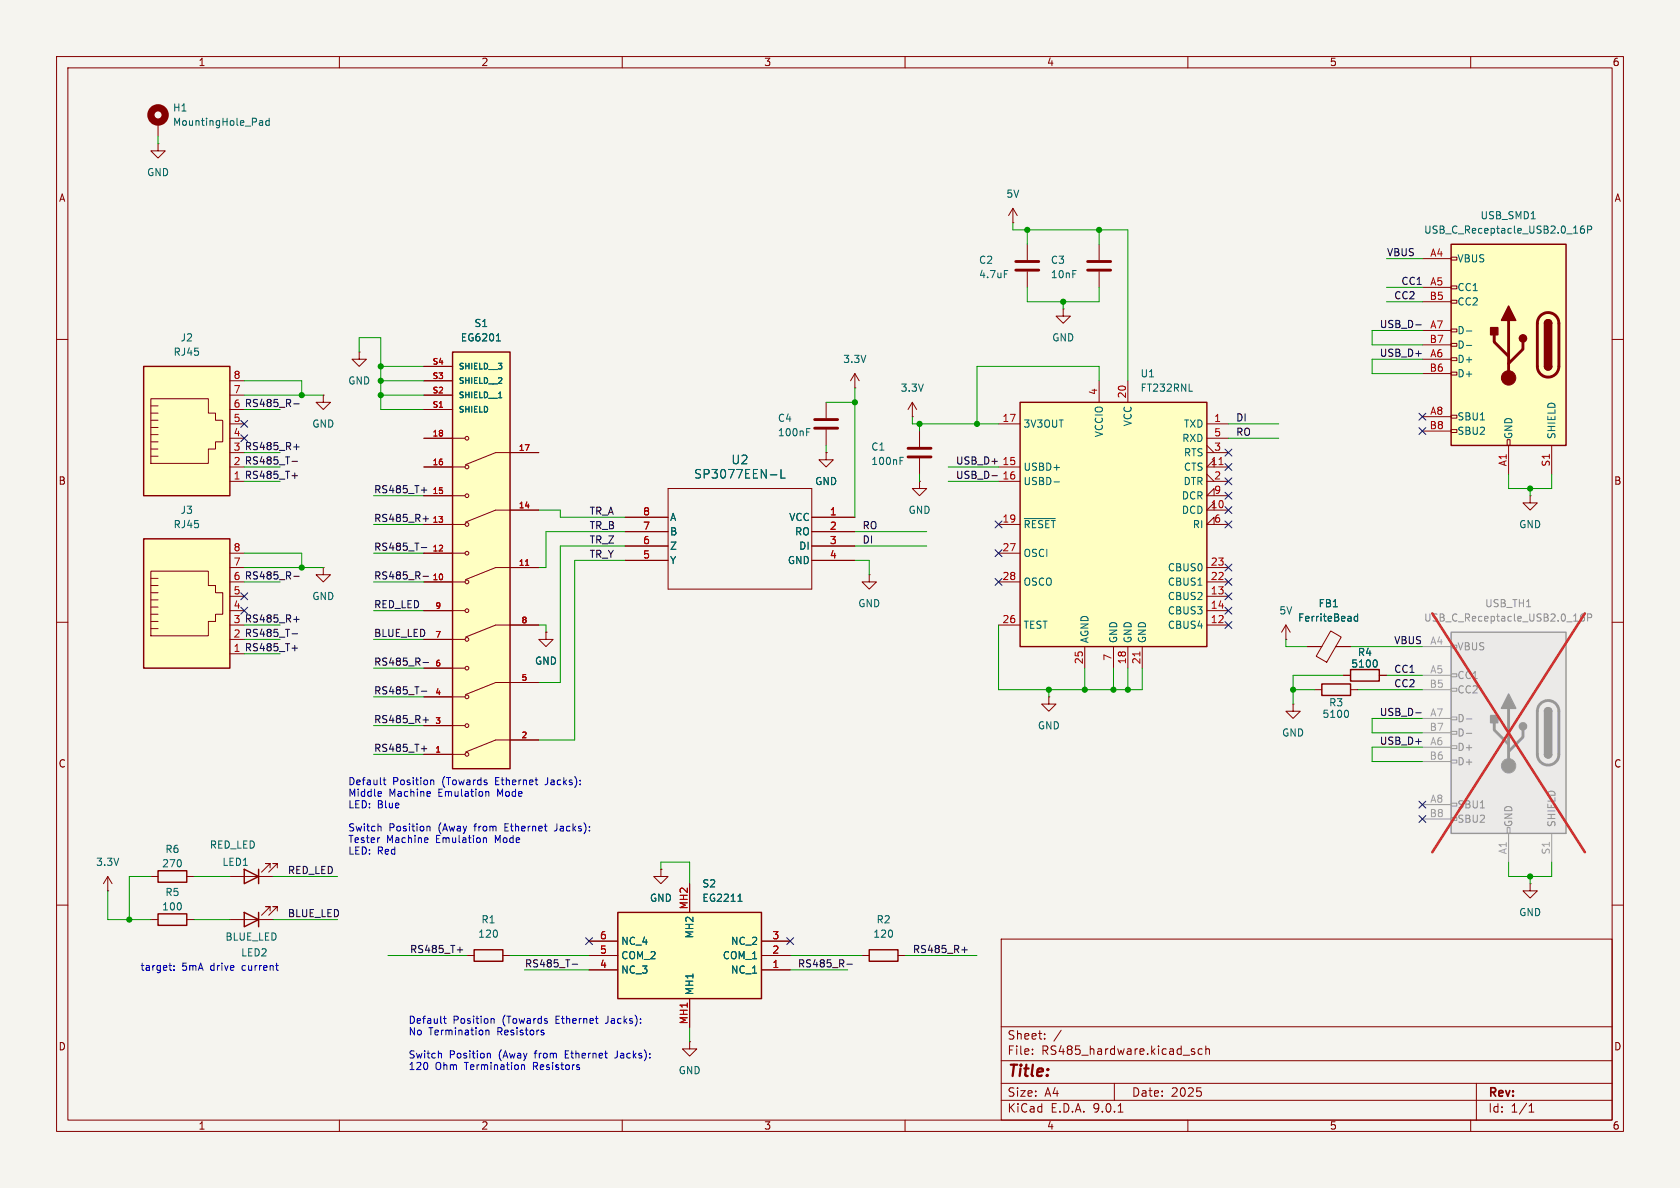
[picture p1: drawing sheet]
<svg xmlns="http://www.w3.org/2000/svg" width="297mm" height="210mm" viewBox="0 0 297 210" stroke-linecap="round" stroke-linejoin="round" font-family="sans-serif">
<path d="M0 0h297v210h-297z" fill="#f5f4ef" stroke="#f5f4ef" stroke-width=".18"/>
<g fill="none" stroke="#840000" stroke-width=".18">
<path d="M10 10h277v190h-277zM12 12h273v186h-273zM60 10v2M110 10v2M160 10v2M210 10v2M260 10v2M10 60h2M285 60h2M10 110h2M96.5 111.8v1.2h1.3l-1.3 1.3-1.3-1.3h1.3M96.5 111.8h.1"/>
<path d="M153.7 101.6v1.3h1.2l-1.2 1.2-1.3-1.2h1.3M153.7 101.6h.1M285 110h2M19 157.5h.1M19 154.9l-.7 1.3M19 154.9l.8 1.3M19 154.9v2.6M26.7 154.9h1.2M33 154.9h1.3M40.6 154.9h7.7M47.8 153.4v-.7h-.8h.8l-1.6 1.5M49 153.4v-.7h-.7h.7l-1.5 1.5"/>
<path d="M116.8 153.7v1.2h1.3l-1.3 1.3-1.2-1.3h1.2M116.8 153.7h.1M10 160h2M26.7 162.6h1.2M33 162.6h1.3M40.6 162.6h7.7M47.8 161v-.7h-.8h.8l-1.6 1.5M49 161v-.7h-.7h.7l-1.5 1.5M82.5 168.9h1.3M88.9 168.9h1.3M177 166h108v32h-108zM285 160h2"/>
<path d="M60 198v2M110 198v2M160 198v2M177 194.5h108M177 191.5h108M177 187.5h108M177 181.5h108M182.5 186.3v.1M182.5 185.5v.1M184.7 183.6v.1M184.7 182.8v.1M187.6 182.1l-1.3 2"/>
<path d="M197 191.5v3M197.7 196.6h.8M210 198v2M210.7 185.8l.5 .2v.1v.2l-.5 .1M210.7 185.5h.5M211.6 192.3h.7M212.2 192.9l.2 .3-.2 .5M212.5 185.5l-.4-.1-.3 .3v.4l.2 .2h.5M213.2 185.5l.2-.1 .3 .1 .1 .9M213.2 184.9v1.5M260 198v2M261 191.5v6.5"/>
<path d="M270.3 196.6h.9M270.3 195.5l.4-.4v1.5"/>
</g>
<path d="M27.9 153.9h5.1v2.1h-5.1zM43.2 153.7l2.5 1.2-2.5 1.3zM45.7 153.7v2.5M27.9 161.5h5.1v2.1h-5.1zM43.2 161.3l2.5 1.3-2.5 1.2zM45.7 161.3v2.5M83.8 167.9h5.1v2h-5.1z" fill="none" stroke="#840000" stroke-width=".25"/>
<path d="M80 62.2h10.2v73.7h-10.2z" fill="#ffffc2"/>
<path d="M80 62.2h10.2v73.7h-10.2z" fill="none" stroke="#840000" stroke-width=".25"/>
<g fill="none" stroke="#840000" stroke-width=".18">
<path d="M27.9 25.4v1.3h1.3l-1.3 1.2-1.2-1.2h1.2M27.9 25.4h.1M27.9 21.6v2.5M63.5 62.2v1.3h1.3l-1.3 1.3-1.3-1.3h1.3M63.5 62.2h.1M74.9 77.5h7.3M74.9 72.4h5.1M74.9 69.9h5.1M74.9 67.3h5.1M74.9 64.8h5.1M74.9 97.8h7.3M74.9 92.7h7.3"/>
<path d="M74.9 87.6h7.3M74.9 82.6h7.3M95.2 90.2h-7.6l-5.3 2.1M95.2 80h-7.6l-5.3 2.1M57.1 100.3v1.3h1.3l-1.3 1.3-1.2-1.3h1.2M57.1 100.3h.1M74.9 118.1h7.3M74.9 113h7.3M74.9 108h7.3M74.9 102.9h7.3M95.2 110.5h-7.6l-5.3 2.1M95.2 100.3h-7.6l-5.3 2.2"/>
<path d="M74.9 133.4h7.3M74.9 128.3h7.3M74.9 123.2h7.3M95.2 130.8h-7.6l-5.3 2.1M95.2 120.7h-7.6l-5.3 2.1"/>
<circle cx="82.5" cy="77.5" r=".33"/>
<circle cx="82.5" cy="82.6" r=".33"/>
<circle cx="82.5" cy="97.8" r=".33"/>
<circle cx="82.5" cy="92.7" r=".33"/>
<circle cx="82.5" cy="87.6" r=".33"/>
<circle cx="82.5" cy="118.1" r=".33"/>
<circle cx="82.5" cy="108" r=".33"/>
<circle cx="82.5" cy="102.9" r=".33"/>
<circle cx="82.5" cy="113" r=".33"/>
<circle cx="82.5" cy="128.3" r=".33"/>
<circle cx="82.5" cy="123.2" r=".33"/>
<circle cx="82.5" cy="133.4" r=".33"/>
</g>
<path d="M92.9 99.9h.6" fill="none" stroke="#a90000" stroke-width=".18"/>
<path d="M46 21.3h.3l.1 .2v.7M46.4 22.1l-.4 .1M46.4 21.6l-.4 .1M47.6 21.4l-.4-.1-.2 .3 .1 .5h.5M47.6 20.9v1.3M87.8 60.3h.7M88.1 70.3h.6" fill="none" stroke="#006464" stroke-width=".18"/>
<circle cx="27.9" cy="20.3" r="1.27" fill="none" stroke="#840000" stroke-width="1.3"/>
<path d="M25.4 64.8h15.2v22.8h-15.2z" fill="#ffffc2"/>
<g fill="none" stroke="#840000" stroke-width=".18">
<path d="M26.7 75.6h1.2M26.7 76.8h1.2M26.7 78.1h1.2M26.7 79.4h1.2M26.7 70.5h10.1v2.5h1.3v1.3h1.3v3.8h-1.3v1.3h-1.3v2.5h-10.1zM26.7 74.3h1.2M26.7 71.8h1.2M26.7 73h1.2M40.6 67.3h2.6M40.6 69.9h2.6M40.6 72.4h2.6M40.6 74.9h2.6"/>
<path d="M40.6 77.5h2.6M57.1 69.9v1.2h1.3l-1.3 1.3-1.2-1.3h1.2M57.1 69.9h.1M151.1 68.6h.1M151.1 66l-.7 1.3M151.1 66l.8 1.3M151.1 66v2.6M161.3 73.7h.1M161.3 71.1l-.8 1.3M161.3 71.1l.8 1.3M161.3 71.1v2.6M26.7 80.6h1.2"/>
<path d="M40.6 80h2.6M40.6 85.1h2.6M237.5 119.4h1.3M243.8 119.4h1.3"/>
</g>
<path d="M25.4 64.8h15.2v22.8h-15.2zM238.8 118.4h5v2h-5z" fill="none" stroke="#840000" stroke-width=".25"/>
<path d="M243.2 116.7a.79 .79 0 0 1 0 1.2" fill="none" stroke="#006464" stroke-width=".18"/>
<path d="M180.3 71.1h33.1v43.2h-33.1z" fill="#ffffc2"/>
<path d="M180.3 71.1h33.1v43.2h-33.1z" fill="none" stroke="#840000" stroke-width=".25"/>
<g fill="none" stroke="#840000" stroke-width=".18">
<path d="M188 54.6v1.3h1.2l-1.2 1.3-1.3-1.3h1.3M188 54.6h.1M176.5 74.9h3.8M194.3 67.3v3.8M199.4 67.3v3.8M213.4 74.9h3.8M213.4 77.5h3.8M213.4 78.7l1.2 1.3M176.5 82.6h3.8M176.5 85.1h3.8M176.5 92.7h3.8M176.5 97.8h3.8"/>
<path d="M213.4 85.1h3.8M213.4 80h3.8M213.4 83.8l1.2 1.3M214.6 82.6v-1.3l-1.2 1.3h3.8M214.6 87.6v-1.2l-1.2 1.2h3.8M214.6 90.2v-1.3l-1.2 1.3h3.8M214.6 92.7v-1.3l-1.2 1.3h3.8M176.5 102.9h3.8M176.5 110.5h3.8M191.8 114.3v3.8M196.8 114.3v3.8M199.4 114.3v3.8"/>
<path d="M201.9 114.3v3.8M213.4 102.9h3.8M213.4 110.5h3.8M213.4 100.3h3.8M213.4 105.4h3.8M213.4 108h3.8"/>
</g>
<path d="M210.2 69.2h.6M181.1 91.7h5.5M186.3 85.2h1" fill="none" stroke="#006464" stroke-width=".18"/>
<path d="M215.5 82.1h.7M201.5 115.2v.8" fill="none" stroke="#a90000" stroke-width=".18"/>
<path d="M256.5 111.8h20.4v35.5h-20.4z" fill="#ebeae8"/>
<g fill="none" stroke="#9c9b98" stroke-width=".18">
<path d="M251.5 114.3h5M251.5 119.4h5M256.5 114h1.1v.6h-1.1zM256.5 119.1h1.1v.5h-1.1zM251.5 121.9h5M251.5 127h5M251.5 129.5h5M251.5 132.1h5M251.5 134.6h5M256.5 121.7h1.1v.5h-1.1zM256.5 126.7h1.1v.6h-1.1zM256.5 129.3h1.1v.5h-1.1z"/>
<path d="M256.5 131.8h1.1v.5h-1.1zM256.5 134.4h1.1v.5h-1.1zM251.5 142.2h5M251.5 144.8h5M256.5 142h1.1v.5h-1.1zM256.5 144.5h1.1v.5h-1.1zM266.4 146.3h.6v1h-.6zM266.7 147.3v5.1M274.3 147.3v5.1"/>
</g>
<path d="M256.5 111.8h20.4v35.5h-20.4zM273 125.7a.64 .64 0 0 1 .7-.6 .64 .64 0 0 1 .6 .6M273 133.4a.64 .64 0 0 0 .7 .6 .64 .64 0 0 0 .6-.6" fill="none" stroke="#9c9b98" stroke-width=".25"/>
<path d="M264.2 127.8v1.2l2.5 2.6M266.7 125.2v10.2M269.2 129v1.3l-2.5 2.5M272.3 124.4a1.91 1.91 0 0 1 2.1-.4 1.91 1.91 0 0 1 1.2 1.7v7.7a1.91 1.91 0 0 1-1.9 1.8 1.91 1.91 0 0 1-1.9-1.8v-7.8l.2-.7z" fill="none" stroke="#9c9b98" stroke-width=".51"/>
<g fill="#9c9b98" stroke="#9c9b98" stroke-width=".25">
<path d="M273 125.7h1.3v7.7h-1.3z"/>
<path d="M273.2 125.3a.64 .64 0 0 1 .7-.2 .64 .64 0 0 1 .4 .6h-1.3z"/>
<path d="M273 133.4h1.3a.64 .64 0 0 1-.6 .6 .64 .64 0 0 1-.7-.6z"/>
<path d="M266.7 122.7l1.3 2.5h-2.6z"/>
<path d="M263.5 126.5h1.3v1.3h-1.3z"/>
<circle cx="269.2" cy="128.4" r=".63"/>
</g>
<circle cx="266.7" cy="135.4" r="1.27" fill="#9c9b98" stroke="#9c9b98" stroke-width=".18"/>
<path d="M280 108.5l-.4 .1a.86 .86 0 0 0 0 1.2l.5-.1v-.4l-.2-.3h-.3l-.2 .3M280.7 109.2l.6-.1 .1-.1-.1-.3-.6-.2v1.3M259.2 127.1h1M259.2 129.6h1" fill="none" stroke="#939391" stroke-width=".18"/>
<path d="M253.2 108.4l27 42.2M280.2 108.4l-27 42.2" fill="none" stroke="#e12e31" stroke-width=".46"/>
<path d="M160.5 79.2h4.1M160.5 80.8h4.1" fill="none" stroke="#840000" stroke-width=".51"/>
<path d="M179.1 39.4h.1M179.1 36.8l-.8 1.3M179.1 36.8l.7 1.3M179.1 36.8v2.6M162.6 76.2v2.8M162.6 85.1v1.3h1.2l-1.2 1.2-1.3-1.2h1.3M162.6 85.1h.1M162.6 81v2.8" fill="none" stroke="#840000" stroke-width=".18"/>
<path d="M159.1 81.4h.4M159.1 80.8h.6" fill="none" stroke="#006464" stroke-width=".18"/>
<path d="M25.4 95.3h15.2v22.8h-15.2z" fill="#ffffc2"/>
<g fill="none" stroke="#840000" stroke-width=".18">
<path d="M181.6 43.2v2.8M181.6 48v2.8M194.3 43.2v2.8M194.3 48v2.8M40.6 97.8h2.6M26.7 106h1.2M26.7 107.3h1.2M26.7 108.6h1.2M26.7 109.9h1.2M26.7 111.1h1.2M26.7 101h10.1v2.5h1.3v1.3h1.3v3.8h-1.3v1.3h-1.3v2.5h-10.1zM26.7 104.8h1.2"/>
<path d="M26.7 102.2h1.2M26.7 103.5h1.2M40.6 100.3h2.6M40.6 102.9h2.6M40.6 105.4h2.6M40.6 108h2.6M40.6 110.5h2.6M40.6 115.6h2.6M228.6 124.5v1.2h1.3l-1.3 1.3-1.3-1.3h1.3M228.6 124.5h.1M232.4 121.9h1.3M238.8 121.9h1.2"/>
</g>
<path d="M25.4 95.3h15.2v22.8h-15.2zM233.7 120.9h5.1v2h-5.1z" fill="none" stroke="#840000" stroke-width=".25"/>
<path d="M179.6 46.2h4M179.6 47.8h4M192.3 46.2h4M192.3 47.8h4" fill="none" stroke="#840000" stroke-width=".51"/>
<path d="M177.6 47.8h.6M238.1 125.5a.79 .79 0 0 1 0 1.3" fill="none" stroke="#006464" stroke-width=".18"/>
<path d="M256.5 43.2h20.4v35.5h-20.4z" fill="#ffffc2"/>
<g fill="none" stroke="#840000" stroke-width=".18">
<path d="M251.5 45.7h5M251.5 50.8h5M251.5 53.3h5M251.5 58.4h5M256.5 45.5h1.1v.5h-1.1zM256.5 50.5h1.1v.6h-1.1zM256.5 53.1h1.1v.5h-1.1zM256.5 58.2h1.1v.5h-1.1zM251.5 61h5M251.5 63.5h5M251.5 66h5M251.5 73.7h5"/>
<path d="M251.5 76.2h5M256.5 60.7h1.1v.5h-1.1zM256.5 63.2h1.1v.6h-1.1zM256.5 65.8h1.1v.5h-1.1zM256.5 73.4h1.1v.5h-1.1zM256.5 75.9h1.1v.6h-1.1zM266.4 77.7h.6v1h-.6zM266.7 78.7v5.1M274.3 78.7v5.1M270.5 156.2v1.3h1.3l-1.3 1.3-1.3-1.3h1.3M270.5 156.2h.1M121.9 184.2v1.2h1.3l-1.3 1.3-1.3-1.3h1.3"/>
<path d="M121.9 184.2h.1"/>
</g>
<path d="M256.5 43.2h20.4v35.5h-20.4zM273 57.2a.64 .64 0 0 1 .7-.7 .64 .64 0 0 1 .6 .7M273 64.8a.64 .64 0 0 0 .7 .6 .64 .64 0 0 0 .6-.6" fill="none" stroke="#840000" stroke-width=".25"/>
<path d="M264.2 59.2v1.3l2.5 2.5M266.7 56.6v10.2M272.3 55.8a1.91 1.91 0 0 1 2.1-.4 1.91 1.91 0 0 1 1.2 1.8v7.6a1.91 1.91 0 0 1-1.9 1.9 1.91 1.91 0 0 1-1.9-1.9v-7.8l.2-.6zM269.2 60.5v1.2l-2.5 2.6" fill="none" stroke="#840000" stroke-width=".51"/>
<g fill="#840000" stroke="#840000" stroke-width=".25">
<path d="M273 57.2h1.3v7.6h-1.3z"/>
<path d="M273.2 56.7a.64 .64 0 0 1 .7-.1 .64 .64 0 0 1 .4 .6h-1.3z"/>
<path d="M273 64.8h1.3a.64 .64 0 0 1-.6 .6 .64 .64 0 0 1-.7-.6z"/>
<path d="M266.7 54.1l1.3 2.5h-2.6z"/>
<path d="M263.5 57.9h1.3v1.3h-1.3z"/>
<circle cx="269.2" cy="59.8" r=".63"/>
</g>
<circle cx="266.7" cy="66.8" r="1.27" fill="#840000" stroke="#840000" stroke-width=".18"/>
<path d="M280 39.9l-.4 .1a.86 .86 0 0 0 0 1.2l.5-.1v-.4l-.2-.3-.4 .1-.1 .2M259.2 58.5h1M280.7 40.6h.6l.1-.2-.1-.3-.6-.2v1.3M259.2 61.1h1" fill="none" stroke="#006464" stroke-width=".18"/>
<path d="M109.2 161.3h25.4v15.2h-25.4z" fill="#ffffc2"/>
<path d="M109.2 161.3h25.4v15.2h-25.4zM153.7 167.9h5v2h-5z" fill="none" stroke="#840000" stroke-width=".25"/>
<g fill="none" stroke="#840000" stroke-width=".18">
<path d="M74.9 77.5h5.1M74.9 72.4h5.1M74.9 69.9h5.1M74.9 67.3h5.1M74.9 64.8h5.1M146 71.1v2.8M146 75.9v2.8M74.9 97.8h5.1M74.9 92.7h5.1M74.9 87.6h5.1M74.9 82.6h5.1M90.2 90.2h5"/>
<path d="M90.2 80h5M110.5 91.4h7.6M110.5 94h7.6M110.5 96.5h7.6M110.5 99.1h7.6M118.1 86.4h25.4v17.7h-25.4zM143.5 91.4h7.6M143.5 94h7.6M143.5 96.5h7.6M143.5 99.1h7.6M146 80v1.3h1.3l-1.3 1.3-1.2-1.3h1.2M146 80h.1"/>
<path d="M270.5 87.6v1.3h1.3l-1.3 1.3-1.3-1.3h1.3M270.5 87.6h.1M74.9 118.1h5.1M74.9 113h5.1M74.9 108h5.1M74.9 102.9h5.1M90.2 110.5h5M90.2 100.3h5M96.5 111.8h.1M227.3 113h.1M227.3 110.5l-.7 1.3M227.3 110.5l.8 1.3"/>
<path d="M227.3 110.5v2.5M231.1 114.3h2.6M235.3 111.5l1.8 1.1-2.6 4.5-1.8-1.1zM236.2 114.3h2.6M237.5 119.4h1.3M243.8 119.4h1.3M74.9 133.4h5.1M74.9 128.3h5.1M74.9 123.2h5.1M90.2 130.8h5M90.2 120.7h5M185.4 123.2v1.3h1.3l-1.3 1.2-1.3-1.2h1.3"/>
<path d="M185.4 123.2h.1M116.8 153.7h.1M121.9 156.2v5.1M104.1 171.5h5.1M104.1 168.9h5.1M104.1 166.4h5.1M121.9 176.5v5.1M134.6 171.5h5.1M134.6 168.9h5.1M134.6 166.4h5.1M152.4 168.9h1.3M158.7 168.9h1.3"/>
</g>
<path d="M87.8 60.3h.7M88.1 70.3h.6M142.6 76.4h.4M142.6 75.8h.6M136.2 83.9h1.1M138.1 83v1.5h.7M240 108.5v1.3M240 109h-.4l-.2 .2 .1 .5h.5M243.2 116.7a.79 .79 0 0 1 0 1.2M130.5 159.3h.7" fill="none" stroke="#006464" stroke-width=".18"/>
<path d="M144 74.2h4.1M144 75.7h4.1" fill="none" stroke="#840000" stroke-width=".51"/>
<g fill="none" stroke="#0f0f0f" stroke-width=".18">
<path d="M250.3 57.4h1M51.9 71.4h1M51.9 79h1M51.6 84.1h1M51.6 81.6h1M74.5 96.8h1M74.5 86.6h1M74.8 91.7h1M175.4 84.1h.9M51.6 114.6h1M51.6 112h1M51.9 101.9h1"/>
<path d="M51.9 109.5h1M74.8 101.9h1M74.8 117.1h1M74.5 132.4h1M74.5 122.2h1M74.8 127.3h1M250.3 126h1M80.8 167.9h1M101.2 170.5h.9M149.7 170.5h1M170 167.9h1"/>
</g>
<g fill="none" stroke="#009600" stroke-width=".18">
<path d="M27.9 24.1v1.3M179.1 39.4v1.2h20.3v26.7M181.6 50.8v2.5h12.7v-2.5M181.6 40.6v2.6M188 53.3v1.3M194.3 40.6v2.6M245.1 50.8h6.4M245.1 45.7h6.4M245.1 53.3h6.4M251.5 58.4h-8.9v2.6h8.9M43.2 69.9h13.9M43.2 67.3h10.1v2.6"/>
<path d="M43.2 72.4h6.3M63.5 62.2v-2.5h3.8v12.7h7.6M67.3 69.9h7.6M67.3 67.3h7.6M67.3 64.8h7.6M146 71.1h5.1M146 78.7v1.3M151.1 68.6v22.8M161.3 73.7v1.2h15.2M162.6 74.9v1.3M194.3 67.3v-2.5h-21.6v10.1M217.2 74.9h8.9"/>
<path d="M217.2 77.5h8.9M251.5 63.5h-8.9v2.5h8.9M43.2 85.1h6.3M43.2 82.6h6.3M43.2 97.8h10.1v2.5M43.2 80h6.3M66 87.6h8.9M66 97.8h8.9M66 92.7h8.9M95.2 90.2h3.9v1.2h11.4M110.5 96.5h-11.4v24.2h-3.9M110.5 94h-14v6.3h-1.3"/>
<path d="M110.5 99.1h-8.9v31.7h-6.4M151.1 96.5h12.7M151.1 99.1h2.6v2.5M151.1 94h12.7M162.6 83.8v1.3M167.6 85.1h8.9M167.6 82.6h8.9M266.7 83.8v2.6h7.6v-2.6M270.5 86.4v1.2M43.2 110.5h6.3M43.2 113h6.3M43.2 102.9h6.3"/>
<path d="M43.2 100.3h13.9M43.2 115.6h6.3M66 113h8.9M66 102.9h8.9M66 118.1h8.9M66 108h8.9M95.2 110.5h1.3v1.3M176.5 110.5v11.4h25.4v-3.8M191.8 118.1v3.8M196.8 118.1v3.8M199.4 118.1v3.8M227.3 113v1.3h3.8"/>
<path d="M237.5 119.4h-8.9v5.1M238.8 114.3h12.7M245.1 119.4h6.4M66 133.4h8.9M66 123.2h8.9M66 128.3h8.9M185.4 121.9v1.3M228.6 121.9h3.8M240 121.9h11.5M251.5 127h-8.9v2.5h8.9M251.5 132.1h-8.9v2.5h8.9M19 157.5v5.1h7.7"/>
<path d="M26.7 154.9h-3.8v7.7M34.3 154.9h6.3M48.3 154.9h11.4M116.8 153.7v-1.3h5.1v3.8M266.7 152.4v2.5h7.6v-2.5M270.5 154.9v1.3M34.3 162.6h6.3M48.3 162.6h11.4M68.6 168.9h13.9M90.2 168.9h13.9M92.7 171.5h11.4M139.7 168.9h12.7"/>
<path d="M139.7 171.5h10.2M160 168.9h12.7M121.9 181.6v2.6"/>
</g>
<g fill="none" stroke="#000084" stroke-width=".18">
<path d="M42.6 74.3l1.2 1.2M42.6 76.9l1.2 1.2M43.8 74.3l-1.2 1.2M43.8 76.9l-1.2 1.2M216.6 79.4l1.2 1.2M217.8 79.4l-1.2 1.2M250.9 73.1l1.2 1.2M250.9 75.6l1.2 1.2M252.1 73.1l-1.2 1.2M252.1 75.6l-1.2 1.2M175.9 97.2l1.2 1.2M175.9 92.1l1.2 1.2"/>
<path d="M177.1 97.2l-1.2 1.2M177.1 92.1l-1.2 1.2M216.6 87l1.2 1.2M216.6 89.6l1.2 1.2M216.6 99.7l1.2 1.2M216.6 92.1l1.2 1.2M216.6 84.5l1.2 1.2M216.6 81.9l1.2 1.3M217.8 87l-1.2 1.2M217.8 89.6l-1.2 1.2M217.8 99.7l-1.2 1.2M217.8 92.1l-1.2 1.2"/>
<path d="M217.8 84.5l-1.2 1.2M217.8 81.9l-1.2 1.3M42.6 104.8l1.2 1.2M42.6 107.3l1.2 1.3M43.8 104.8l-1.2 1.2M43.8 107.3l-1.2 1.3M175.9 102.3l1.2 1.2M177.1 102.3l-1.2 1.2M216.6 107.3l1.2 1.3M216.6 109.9l1.2 1.2M216.6 102.3l1.2 1.2M216.6 104.8l1.2 1.2"/>
<path d="M217.8 107.3l-1.2 1.3M217.8 109.9l-1.2 1.2M217.8 102.3l-1.2 1.2M217.8 104.8l-1.2 1.2M250.9 144.2l1.2 1.2M250.9 141.6l1.2 1.2M252.1 144.2l-1.2 1.2M252.1 141.6l-1.2 1.2M103.5 165.8l1.2 1.2M104.7 165.8l-1.2 1.2M139.1 165.8l1.2 1.2M140.3 165.8l-1.2 1.2"/>
</g>
<g fill="none" stroke="#0000c2" stroke-width=".18">
<path d="M67 139.9l.4 .1v.2l-.6 .1M67.7 137.9h.5M67.9 137.5v1l.3 .2M75.9 139.9l.2 .3-.6 .1M76.2 137.9h.4l.1 .8M86.1 139.9l.3 .2v.7M67 148.1h.1M67 146.1l.4 .1v.7M67.4 140.7l-.4 .1M75.5 148.1l.2 .3-.6 .1M75.5 146.1h.5v.8M75.6 148.9h-.1"/>
<path d="M76 140.7l-.1 .1M85.5 148.2h.4l.1 .7M98.3 146.8l-.3 .1M29.9 170.7h.4M30.1 171.5h.2M30.8 171.4v.1M30.8 170.7v.2M48.7 170.7h.5M49.1 171.5h.1M78.6 179.6v1.1l.3 .2M77.7 186.2l.3 .2v.6M78.4 180.1h.5"/>
<path d="M85.9 182.1v.8M85.9 182.2l.2-.1 .3 .1v.7M86.2 186.2h.4l.1 .8M86.9 180.1h.4l.1 .8M92.2 188.2v.9M92.3 188.3l-.1 .1M92.7 188.3v.8M95.8 182.5l.3 .1 .1 .2-.2 .1h-.2M102.4 188.7v.3M108.9 187h-.3"/>
</g>
<path d="M92.9 99.9h.6" fill="none" stroke="#a90000" stroke-width=".18"/>
<g fill="#009600" stroke="#009600" stroke-width=".18">
<circle cx="22.9" cy="162.6" r=".46"/>
<circle cx="53.3" cy="100.3" r=".46"/>
<circle cx="228.6" cy="121.9" r=".46"/>
<circle cx="270.5" cy="154.9" r=".46"/>
<circle cx="270.5" cy="86.4" r=".46"/>
<circle cx="185.4" cy="121.9" r=".46"/>
<circle cx="199.4" cy="121.9" r=".46"/>
<circle cx="191.8" cy="121.9" r=".46"/>
<circle cx="196.8" cy="121.9" r=".46"/>
<circle cx="162.6" cy="74.9" r=".46"/>
<circle cx="172.7" cy="74.9" r=".46"/>
<circle cx="151.1" cy="71.1" r=".46"/>
<circle cx="188" cy="53.3" r=".46"/>
<circle cx="181.6" cy="40.6" r=".46"/>
<circle cx="194.3" cy="40.6" r=".46"/>
<circle cx="53.3" cy="69.9" r=".46"/>
<circle cx="67.3" cy="69.9" r=".46"/>
<circle cx="67.3" cy="64.8" r=".46"/>
<circle cx="67.3" cy="67.3" r=".46"/>
</g>
<text font-size="2.8" fill="#840000" x="178" y="190.9">Title:</text>
<g font-size="2.1" fill="#006464">
<text x="129.2" y="82.3">U2</text>
<text x="122.6" y="84.8">SP3077EEN-L</text>
</g>
<g font-size="2.1" fill="#840000">
<text x="178" y="184">Sheet:</text>
<text x="178" y="186.7">File:</text>
<text x="184.1" y="186.7">RS485_hardware.kicad_sch</text>
<text x="178" y="196.9">KiCad</text>
<text x="178" y="194.1">Size:</text>
<text x="184.7" y="194.1">A4</text>
<text x="185.7" y="196.9">E.D.A.</text>
<text x="193.3" y="196.9">9.0.1</text>
<text x="200" y="194.1">Date:</text>
<text x="207" y="194.1">2025</text>
<text x="263" y="194.3">Rev:</text>
<text x="263" y="196.9">Id:</text>
<text x="267.1" y="196.9">1/1</text>
</g>
<g font-size="1.8" fill="#840000">
<text x="35" y="11.9">1</text>
<text x="85" y="11.9">2</text>
<text x="135" y="11.9">3</text>
<text x="185" y="11.9">4</text>
<text x="235" y="11.9">5</text>
<text x="285" y="11.9">6</text>
<text x="10.3" y="35.9">A</text>
<text x="285.3" y="35.9">A</text>
<text x="10.3" y="85.9">B</text>
<text x="285.3" y="85.9">B</text>
<text x="10.3" y="135.9">C</text>
<text x="285.3" y="135.9">C</text>
<text x="10.3" y="185.9">D</text>
<text x="285.3" y="185.9">D</text>
<text x="35" y="199.9">1</text>
<text x="85" y="199.9">2</text>
<text x="135" y="199.9">3</text>
<text x="185" y="199.9">4</text>
<text x="235" y="199.9">5</text>
<text x="285" y="199.9">6</text>
</g>
<g font-size="1.8" fill="#006464">
<text x="30.5" y="19.9">H1</text>
<text x="30.5" y="22.5">MountingHole_Pad</text>
<text x="25.9" y="31.3">GND</text>
<text x="177.8" y="35.2">5V</text>
<text x="251.7" y="41.5">USB_C_Receptacle_USB2.0_16P</text>
<text x="261.6" y="39">USB_SMD1</text>
<text x="173" y="46.8">C2</text>
<text x="185.7" y="46.8">C3</text>
<text x="257.6" y="46.6">VBUS</text>
<text x="173" y="49.4">4.7uF</text>
<text x="185.7" y="49.4">10nF</text>
<text x="257.6" y="51.7">CC1</text>
<text x="83.8" y="58">S1</text>
<text x="257.6" y="54.2">CC2</text>
<text x="257.6" y="59.3">D-</text>
<text x="30.6" y="63.1">RJ45</text>
<text x="31.8" y="60.6">J2</text>
<text x="81.4" y="60.6">EG6201</text>
<text x="149" y="64.4">3.3V</text>
<text x="185.9" y="60.6">GND</text>
<text x="257.6" y="61.8">D-</text>
<text x="257.6" y="64.4">D+</text>
<text x="61.5" y="68.2">GND</text>
<text x="159.1" y="69.4">3.3V</text>
<text x="201.5" y="69.4">FT232RNL</text>
<text x="201.5" y="66.9">U1</text>
<text x="257.6" y="66.9">D+</text>
<text x="55.1" y="75.8">GND</text>
<text x="137.4" y="74.8">C4</text>
<text x="137.4" y="77.3">100nF</text>
<text x="180.8" y="75.8">3V3OUT</text>
<text x="195.2" y="77.4" transform="rotate(-90 195.2 77.4)">VCCIO</text>
<text x="200.3" y="75.5" transform="rotate(-90 200.3 75.5)">VCC</text>
<text x="209.2" y="75.8">TXD</text>
<text x="257.6" y="74.5">SBU1</text>
<text x="257.6" y="77.1">SBU2</text>
<text x="267.6" y="77.7" transform="rotate(-90 267.6 77.7)">GND</text>
<text x="275.2" y="77.7" transform="rotate(-90 275.2 77.7)">SHIELD</text>
<text x="153.9" y="79.9">C1</text>
<text x="153.9" y="82.4">100nF</text>
<text x="180.8" y="83.4">USBD+</text>
<text x="208.9" y="78.3">RXD</text>
<text x="209.2" y="80.9">RTS</text>
<text x="209.2" y="83.4">CTS</text>
<text x="144" y="86">GND</text>
<text x="180.8" y="86">USBD-</text>
<text x="208.8" y="88.5">DCR</text>
<text x="209.1" y="86">DTR</text>
<text x="30.6" y="93.6">RJ45</text>
<text x="31.8" y="91">J3</text>
<text x="118.4" y="92.3">A</text>
<text x="118.4" y="94.8">B</text>
<text x="139.4" y="92.3">VCC</text>
<text x="140.5" y="94.8">RO</text>
<text x="160.5" y="91">GND</text>
<text x="180.8" y="93.6">~{RESET}</text>
<text x="208.8" y="91">DCD</text>
<text x="210.8" y="93.6">RI</text>
<text x="268.5" y="93.6">GND</text>
<text x="118.4" y="97.4">Z</text>
<text x="118.4" y="99.9">Y</text>
<text x="139.2" y="99.9">GND</text>
<text x="141.2" y="97.4">DI</text>
<text x="180.8" y="98.7">OSCI</text>
<text x="206.4" y="101.2">CBUS0</text>
<text x="55.1" y="106.3">GND</text>
<text x="151.6" y="107.5">GND</text>
<text x="180.8" y="103.7">OSCO</text>
<text x="206.4" y="103.7">CBUS1</text>
<text x="206.4" y="106.3">CBUS2</text>
<text x="233" y="107.5">FB1</text>
<text x="180.8" y="111.4">TEST</text>
<text x="192.6" y="113.8" transform="rotate(-90 192.6 113.8)">AGND</text>
<text x="197.7" y="113.8" transform="rotate(-90 197.7 113.8)">GND</text>
<text x="200.3" y="113.8" transform="rotate(-90 200.3 113.8)">GND</text>
<text x="202.8" y="113.8" transform="rotate(-90 202.8 113.8)">GND</text>
<text x="206.4" y="108.8">CBUS3</text>
<text x="206.4" y="111.4">CBUS4</text>
<text x="226.1" y="108.8">5V</text>
<text x="229.4" y="110.1">FerriteBead</text>
<text x="94.5" y="117.7">GND</text>
<text x="238.8" y="118.2">5100</text>
<text x="240" y="116.2">R4</text>
<text x="234.9" y="125.1">R3</text>
<text x="183.4" y="129.1">GND</text>
<text x="226.6" y="130.4">GND</text>
<text x="233.7" y="127.1">5100</text>
<text x="16.9" y="153.3">3.3V</text>
<text x="28.6" y="153.5">270</text>
<text x="29.1" y="151">R6</text>
<text x="37" y="150.2">RED_LED</text>
<text x="39.2" y="153.3">LED1</text>
<text x="28.6" y="161.1">100</text>
<text x="29.1" y="158.6">R5</text>
<text x="114.8" y="159.6">GND</text>
<text x="124.1" y="157.1">S2</text>
<text x="124.1" y="159.6">EG2211</text>
<text x="39.8" y="166.5">BLUE_LED</text>
<text x="84.4" y="166">120</text>
<text x="85" y="163.4">R1</text>
<text x="109.7" y="167.2">NC_4</text>
<text x="122.8" y="166" transform="rotate(-90 122.8 166)">MH2</text>
<text x="129.1" y="167.2">NC_2</text>
<text x="154.3" y="166">120</text>
<text x="154.9" y="163.4">R2</text>
<text x="268.5" y="162.2">GND</text>
<text x="42.5" y="169.3">LED2</text>
<text x="109.7" y="172.3">NC_3</text>
<text x="109.7" y="169.8">COM_2</text>
<text x="127.7" y="169.8">COM_1</text>
<text x="129.1" y="172.3">NC_1</text>
<text x="122.8" y="176" transform="rotate(-90 122.8 176)">MH1</text>
<text x="119.9" y="190.1">GND</text>
</g>
<g font-size="1.8" fill="#0f0f0f">
<text x="245.1" y="45.4">VBUS</text>
<text x="246.4" y="53">CC2</text>
<text x="247.6" y="50.5">CC1</text>
<text x="243.8" y="58.1">USB_D-</text>
<text x="243.8" y="63.2">USB_D+</text>
<text x="41.2" y="72.1">6 RS485_R-</text>
<text x="218.4" y="74.6">DI</text>
<text x="218.4" y="77.1">RO</text>
<text x="41.2" y="79.8">3 RS485_R+</text>
<text x="41.2" y="82.3">2 RS485_T-</text>
<text x="168.9" y="82.2">USB_D+</text>
<text x="41.2" y="84.8">1 RS485_T+</text>
<text x="66" y="87.3">RS485_T+</text>
<text x="168.9" y="84.7">USB_D-</text>
<text x="66" y="92.4">RS485_R+</text>
<text x="104.1" y="91.1">TR_A</text>
<text x="104.1" y="93.6">TR_B</text>
<text x="152.4" y="93.6">RO</text>
<text x="66" y="97.4">RS485_T-</text>
<text x="104.1" y="96.2">TR_Z</text>
<text x="104.1" y="98.7">TR_Y</text>
<text x="152.4" y="96.2">DI</text>
<text x="41.2" y="102.6">6 RS485_R-</text>
<text x="66" y="102.5">RS485_R-</text>
<text x="66" y="107.6">RED_LED</text>
<text x="41.2" y="110.2">3 RS485_R+</text>
<text x="41.2" y="112.8">2 RS485_T-</text>
<text x="66" y="112.7">BLUE_LED</text>
<text x="246.4" y="114">VBUS</text>
<text x="41.2" y="115.3">1 RS485_T+</text>
<text x="66" y="117.8">RS485_R-</text>
<text x="246.4" y="119">CC1</text>
<text x="66" y="122.8">RS485_T-</text>
<text x="246.4" y="121.6">CC2</text>
<text x="66" y="127.9">RS485_R+</text>
<text x="243.8" y="126.7">USB_D-</text>
<text x="243.8" y="131.7">USB_D+</text>
<text x="66" y="133">RS485_T+</text>
<text x="50.8" y="154.6">RED_LED</text>
<text x="50.8" y="162.2">BLUE_LED</text>
<text x="72.4" y="168.6">RS485_T+</text>
<text x="92.7" y="171.1">RS485_T-</text>
<text x="141" y="171.1">RS485_R-</text>
<text x="161.3" y="168.6">RS485_R+</text>
</g>
<g font-size="1.8" fill="#a90000">
<text x="252.7" y="45.5">A4</text>
<text x="252.7" y="53.1">B5</text>
<text x="252.7" y="50.5">A5</text>
<text x="252.7" y="58.2">A7</text>
<text x="252.7" y="60.7">B7</text>
<text x="252.7" y="65.8">B6</text>
<text x="252.7" y="63.2">A6</text>
<text x="41.2" y="67.1">8</text>
<text x="41.2" y="69.6">7</text>
<text x="194.1" y="69.9" transform="rotate(-90 194.1 69.9)">4</text>
<text x="199.1" y="70.5" transform="rotate(-90 199.1 70.5)">20</text>
<text x="41.2" y="74.7">5</text>
<text x="41.2" y="77.2">4</text>
<text x="177.1" y="74.7">17</text>
<text x="214.6" y="74.7">1</text>
<text x="214.6" y="77.2">5</text>
<text x="252.7" y="75.9">B8</text>
<text x="252.7" y="73.4">A8</text>
<text x="177.1" y="82.3">15</text>
<text x="214" y="82.3">11</text>
<text x="214.6" y="79.8">3</text>
<text x="266.4" y="82.5" transform="rotate(-90 266.4 82.5)">A1</text>
<text x="274.1" y="82.6" transform="rotate(-90 274.1 82.6)">S1</text>
<text x="177.1" y="84.8">16</text>
<text x="214" y="89.9">10</text>
<text x="214.6" y="84.8">2</text>
<text x="214.6" y="87.4">9</text>
<text x="113.6" y="91.2">8</text>
<text x="113.6" y="93.7">7</text>
<text x="146.6" y="91.2">1</text>
<text x="146.6" y="93.7">2</text>
<text x="177.1" y="92.5">19</text>
<text x="214.6" y="92.5">6</text>
<text x="41.2" y="97.5">8</text>
<text x="41.2" y="100.1">7</text>
<text x="113.6" y="96.3">6</text>
<text x="113.6" y="98.8">5</text>
<text x="146.6" y="96.3">3</text>
<text x="146.6" y="98.8">4</text>
<text x="177.1" y="97.5">27</text>
<text x="214" y="100.1">23</text>
<text x="41.2" y="105.2">5</text>
<text x="41.2" y="107.7">4</text>
<text x="177.1" y="102.6">28</text>
<text x="214" y="102.6">22</text>
<text x="214" y="105.2">13</text>
<text x="214" y="107.7">14</text>
<text x="177.1" y="110.2">26</text>
<text x="214" y="110.2">12</text>
<text x="191.5" y="117.5" transform="rotate(-90 191.5 117.5)">25</text>
<text x="196.6" y="116.9" transform="rotate(-90 196.6 116.9)">7</text>
<text x="199.1" y="117.5" transform="rotate(-90 199.1 117.5)">18</text>
<text x="201.7" y="117.5" transform="rotate(-90 201.7 117.5)">21</text>
<text x="121.7" y="160.8" transform="rotate(-90 121.7 160.8)">MH2</text>
<text x="106" y="166.1">6</text>
<text x="136.5" y="166.1">3</text>
<text x="106" y="171.2">4</text>
<text x="106" y="168.7">5</text>
<text x="136.5" y="171.2">1</text>
<text x="136.5" y="168.7">2</text>
<text x="121.7" y="181.2" transform="rotate(-90 121.7 181.2)">MH1</text>
</g>
<g font-size="1.8" fill="#939391">
<text x="262.5" y="107.5">USB_TH1</text>
<text x="251.7" y="110.1">USB_C_Receptacle_USB2.0_16P</text>
<text x="257.6" y="115.2">VBUS</text>
<text x="257.6" y="120.2">CC1</text>
<text x="257.6" y="122.8">CC2</text>
<text x="257.6" y="127.9">D-</text>
<text x="257.6" y="130.4">D-</text>
<text x="257.6" y="132.9">D+</text>
<text x="257.6" y="135.5">D+</text>
<text x="257.6" y="143.1">SBU1</text>
<text x="257.6" y="145.6">SBU2</text>
<text x="267.6" y="146.3" transform="rotate(-90 267.6 146.3)">GND</text>
<text x="275.2" y="146.3" transform="rotate(-90 275.2 146.3)">SHIELD</text>
</g>
<g font-size="1.8" fill="#a5a4a2">
<text x="252.7" y="114">A4</text>
<text x="252.7" y="119.1">A5</text>
<text x="252.7" y="121.7">B5</text>
<text x="252.7" y="129.3">B7</text>
<text x="252.7" y="126.7">A7</text>
<text x="252.7" y="131.8">A6</text>
<text x="252.7" y="134.4">B6</text>
<text x="252.7" y="142">A8</text>
<text x="252.7" y="144.5">B8</text>
<text x="266.4" y="151.1" transform="rotate(-90 266.4 151.1)">A1</text>
<text x="274.1" y="151.2" transform="rotate(-90 274.1 151.2)">S1</text>
</g>
<g font-size="1.8" fill="#0000c2">
<text x="61.5" y="139">Default</text>
<text x="61.5" y="141.1">Middle</text>
<text x="61.5" y="143.1">LED:</text>
<text x="66.7" y="143.1">Blue</text>
<text x="68.7" y="141.1">Machine</text>
<text x="69.4" y="139">Position</text>
<text x="77.6" y="141.1">Emulation</text>
<text x="78.3" y="139">(Towards</text>
<text x="87.8" y="139">Ethernet</text>
<text x="88.2" y="141.1">Mode</text>
<text x="96.9" y="139">Jacks):</text>
<text x="61.5" y="147.2">Switch</text>
<text x="61.5" y="149.2">Tester</text>
<text x="68.3" y="149.2">Machine</text>
<text x="68.7" y="147.2">Position</text>
<text x="77.2" y="149.2">Emulation</text>
<text x="77.6" y="147.2">(Away</text>
<text x="84.2" y="147.2">from</text>
<text x="87.8" y="149.2">Mode</text>
<text x="89.7" y="147.2">Ethernet</text>
<text x="98.7" y="147.2">Jacks):</text>
<text x="61.5" y="151.3">LED:</text>
<text x="66.7" y="151.3">Red</text>
<text x="24.7" y="171.8">target:</text>
<text x="32.1" y="171.8">5mA</text>
<text x="37.3" y="171.8">drive</text>
<text x="43.1" y="171.8">current</text>
<text x="72.1" y="181.2">Default</text>
<text x="72.1" y="183.2">No</text>
<text x="75.8" y="183.2">Termination</text>
<text x="80.1" y="181.2">Position</text>
<text x="88" y="183.2">Resistors</text>
<text x="88.9" y="181.2">(Towards</text>
<text x="98.5" y="181.2">Ethernet</text>
<text x="107.5" y="181.2">Jacks):</text>
<text x="72.1" y="187.3">Switch</text>
<text x="72.1" y="189.4">120</text>
<text x="76.9" y="189.4">Ohm</text>
<text x="79.4" y="187.3">Position</text>
<text x="82.3" y="189.4">Termination</text>
<text x="88.3" y="187.3">(Away</text>
<text x="94.5" y="189.4">Resistors</text>
<text x="94.8" y="187.3">from</text>
<text x="100.3" y="187.3">Ethernet</text>
<text x="109.4" y="187.3">Jacks):</text>
</g>
<g font-size="1.4" fill="#a90000">
<text x="76.4" y="64.5">S4</text>
<text x="76.4" y="69.6">S2</text>
<text x="76.4" y="67.1">S3</text>
<text x="76.4" y="77.2">18</text>
<text x="76.4" y="72.1">S1</text>
<text x="76.4" y="82.3">16</text>
<text x="91.6" y="79.8">17</text>
<text x="76.4" y="87.4">15</text>
<text x="91.6" y="89.9">14</text>
<text x="76.4" y="92.5">13</text>
<text x="76.4" y="97.5">12</text>
<text x="91.6" y="100.1">11</text>
<text x="76.4" y="102.6">10</text>
<text x="76.9" y="107.7">9</text>
<text x="76.9" y="112.8">7</text>
<text x="92.1" y="110.2">8</text>
<text x="76.9" y="117.9">6</text>
<text x="76.9" y="122.9">4</text>
<text x="92.1" y="120.4">5</text>
<text x="76.9" y="128">3</text>
<text x="92.1" y="130.6">2</text>
<text x="76.9" y="133.1">1</text>
</g>
<g font-size="1.4" fill="#006464">
<text x="81" y="65.5">SHIELD__3</text>
<text x="81" y="70.6">SHIELD__1</text>
<text x="81" y="68">SHIELD__2</text>
<text x="81" y="73.1">SHIELD</text>
</g>
</svg>
